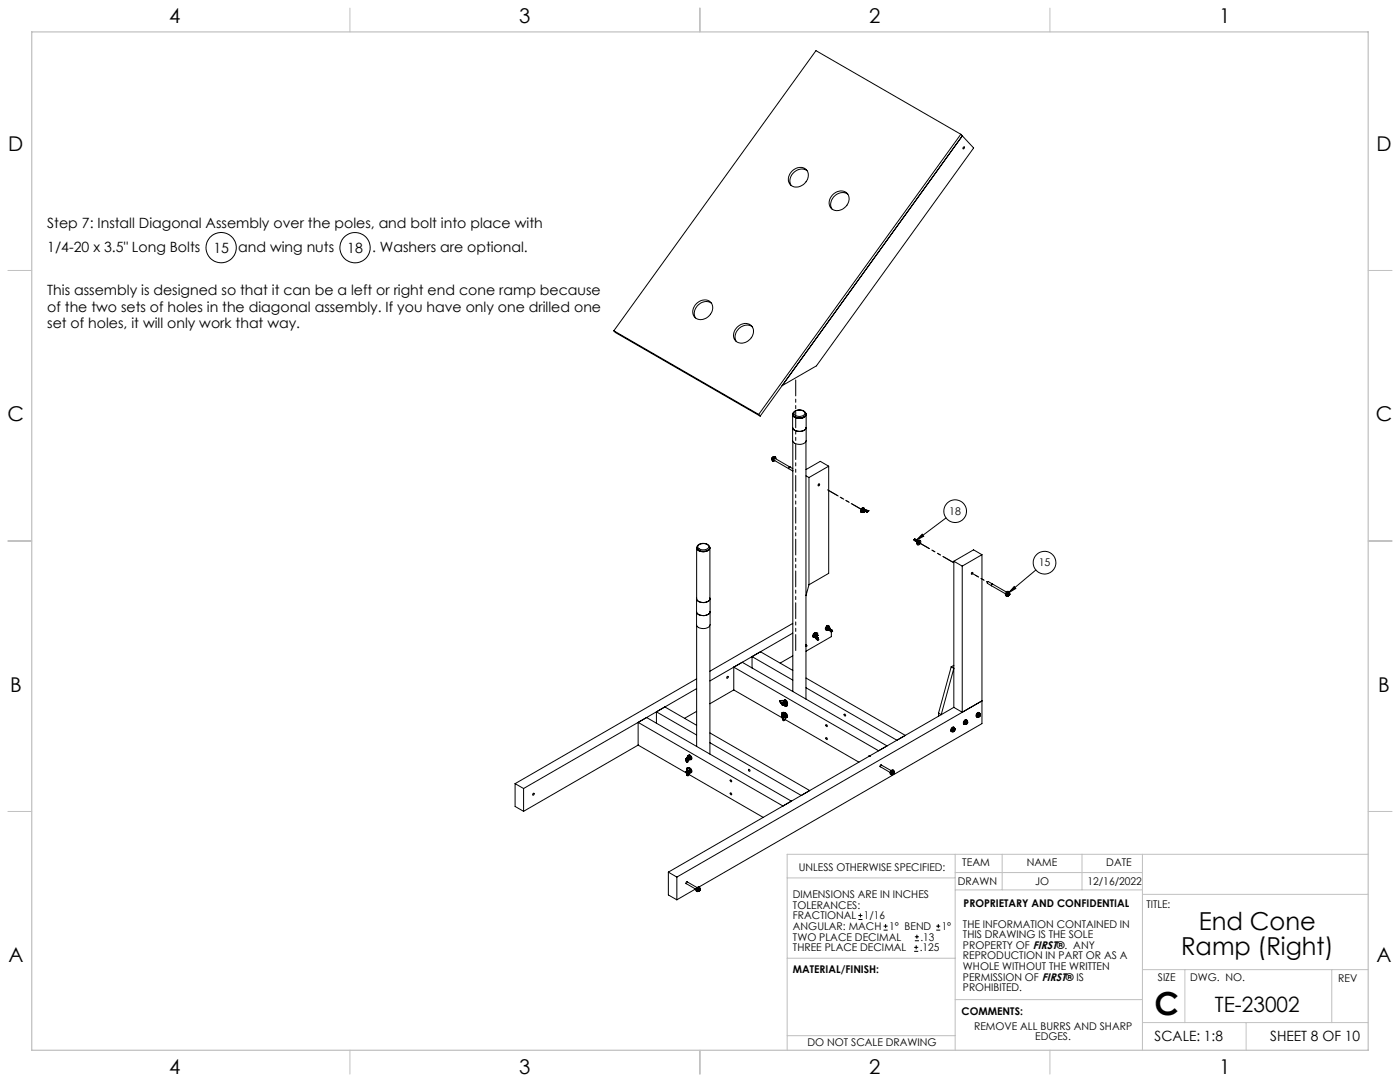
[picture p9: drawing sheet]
<svg xmlns="http://www.w3.org/2000/svg" width="559mm" height="432mm" viewBox="0 0 559 432" stroke-linecap="round" stroke-linejoin="round" font-family="sans-serif">
<g fill="none" stroke="#c0c0c0" stroke-width=".4">
<path d="M139.7 3.2v9.5M279.4 3.2v9.5M419.1 3.2v9.5M3.1 107.9h9.6M546.1 107.9h9.5M3.1 215.9h9.6M546.1 215.9h9.5M3.1 323.8h9.6M546.1 323.8h9.5M314.2 350.3h67M381.2 340.9v78.2M381.2 355.1h74.8"/>
<path d="M381.2 348.2h74.8M400 340.9v14.2M431.9 340.9v14.2M456 340.9v78.2M456 356.9h90.1M546.1 340.9h-231.9v78.2M314.2 382.4h67.2M381.2 398.9h74.8M456 387h90.1M472.9 387v21.1M531.6 387v21.1M139.7 419.1v9.6"/>
<path d="M279.4 419.1v9.6M314.2 413.3h67M419.1 419.1v9.6M456 408.1h90.1M497.4 408.1v11"/>
</g>
<path d="M12.7 12.7h533.4v406.4h-533.4z" fill="none" stroke="#c0c0c0" stroke-width=".5"/>
<g fill="none" stroke="#000" stroke-width=".4">
<path d="M383.5 53.6l-57.8-33.4-80.7 111.8M383.5 53.6l-80.7 111.8M383.5 53.6l.6 .6M384.1 54.2l-80.7 111.9M384.1 54.2l4.5 4.9-62.7 86.9-13.7 7.9M384.5 58.7h.4l.1 .3-.5 .4zM316.1 68.3a3.6 3.6 0 0 1 3.6-1.5 3.6 3.6 0 0 1 2.9 2.6 4.7 4.7 0 0 1-6.9 4.5 3.9 3.9 0 0 1 .4-5.6zM322.1 68.1a4.6 4.6 0 0 0-5.2 .7 4.6 4.6 0 0 0-1.1 5.2M332.4 77.7a3.6 3.6 0 0 1 3.6-1.5 3.6 3.6 0 0 1 2.9 2.6 4.6 4.6 0 0 1-2.2 4.5 4.6 4.6 0 0 1-5-.2 3.9 3.9 0 0 1 .7-5.4zM338.4 77.5a4.6 4.6 0 0 0-5.3 .7 4.6 4.6 0 0 0-1 5.2M245 132l57.8 33.4M245 132l.6 .7 57.8 33.4"/>
<path d="M277.7 121.5a3.8 3.8 0 0 1 6.7 .5 4.7 4.7 0 0 1-1.9 4.5 4.7 4.7 0 0 1-5 .3 3.8 3.8 0 0 1 .2-5.3zM284 121a4.6 4.6 0 0 0-5.3 .7 4.6 4.6 0 0 0-1.1 5.2M294.3 130.6a3.6 3.6 0 0 1 3.6-1.5 3.6 3.6 0 0 1 2.8 2.6 4.6 4.6 0 0 1-2.2 4.4 4.6 4.6 0 0 1-5-.1 4 4 0 0 1 .8-5.4zM300.2 130.4a4.6 4.6 0 0 0-5.2 .7 4.6 4.6 0 0 0-1.1 5.2M302.8 165.4l.6 .7M316.4 170.6a3.3 3.3 0 0 0 5.1 .6l.3-.6M316.4 165.4v10.4a3.1 3.1 0 0 0 5.4 0v-10.4M316.4 176.1v99.9M316.5 165.2a2.95 2.95 0 0 1 4.8-.8l.4 .8M316.5 165.2a2.8 2.8 0 0 0 4.1 1.4l.9-.6 .2-.8M316.5 165.2a3.1 3.1 0 0 0 5 .6l.2-.6M316.6 164.8l-.1 .1a1.76 1.76 0 0 0 2.2 2.1l2.2-.5a1.14 1.14 0 0 0 .7-1.6"/>
<path d="M317.1 164.3a2.75 2.75 0 0 1 4.1 .5 2.45 2.45 0 0 1-3.7 1 .9 .9 0 0 1-.4-1.5zM321.6 165.1a1.95 1.95 0 0 1-2.5 1.8l-1.6-.3a1.38 1.38 0 0 1-1-1.5M321.7 176.1v102.9M308.1 182.7l.1 .9M308.1 182.7l.2 .2M308.6 182.2l-.5 .5M308.6 182.2h.1M308.7 183.5l6.1 3.5M308.8 183.5h.1M309.1 182.8l6.1 3.5M309.1 182.8h.1M309.3 183l-.5 .1 .1 .5"/>
<path d="M309.5 182.4a1.02 1.02 0 0 0-1.1 .4 1.02 1.02 0 0 0 .1 1.3M309.7 183.1a.6 .6 0 0 0-.5-.8 .6 .6 0 0 0-.7 .6l-.1 .4a.53 .53 0 0 0 .1 .8 .53 .53 0 0 0 .8-.3M314.8 187l1.6 1M315.2 186.3l-.3 .2-.1 .5M315.2 186.3h.1M315.2 186.3l1.2 .7M316.4 187.7v.2M321.7 189.9l1.2 .7M322.9 190.6v42.8M326.6 193.3l.4-.2 .2 .3-.5 .5zM330.8 186.1v42.7l-7.9 4.6M330.8 186.1l-7.9 4.5"/>
<path d="M330.8 186.1l-3.4-2-5.7 3.3M278.1 218.5a2.83 2.83 0 0 1 2.6-1.6 2.83 2.83 0 0 1 2.6 1.6M278.1 218.5v20.4l.7 1.1M278.1 218.5a3 3 0 0 0 5.2 .1v-.1M278.8 217.5a2.7 2.7 0 0 1 4.1 .7 2.54 2.54 0 0 1-4.4 0zM283.3 218.5a2.78 2.78 0 0 1-4.3 1.3l-.6-.4-.3-.7M283.3 218.3a2 2 0 0 1-2.6 1.9l-1.6-.3a1.29 1.29 0 0 1-1-1.5M283.4 218.7v30.6a3.3 3.3 0 0 1-5.4 .2v-10.6M343.6 204.1l.4 .4M343.6 204.1l.4 .3M343.6 204.1h.1M343.6 204v.1"/>
<path d="M343.6 203.8h.1M343.6 203.8v.2M343.7 204.3l.4 .2M343.7 203.8l.4 .4M343.7 203.8l-.1 .3M343.7 203.7l.4-.7a.52 .52 0 0 1 .6-.3 .52 .52 0 0 1 .4 .7l1.3 .4M343.7 203.8h.1M343.9 203.6l-.3 .2M343.9 203.6h.1M344 203.6l-.3 .2M344 203.6h.1M344 204.5h.1"/>
<path d="M344 203.6l.4 .1M344 204.4l.1 .1M344 204.4v.1M344.1 204.5h.7M344.1 204.5h.1M344.1 204.2v.1M344.1 204.2l-.1 .2M344.1 204.5h.8M344.1 204.2h.1M344.1 204.3h.8M344.1 204.2h.8M344.1 204.3v.2"/>
<path d="M344.4 203.7h.1M344.4 203l-.5 .6M344.4 203.7l.5 .5M344.5 203.7l.4 .5M344.5 203h-.1M344.5 203.8l.5-.3-.1 .6M344.8 203h-.5l-.4 .6M344.8 202.7a1.03 1.03 0 0 0-1.1 .5 1.03 1.03 0 0 0 .2 1.3M344.8 204.5h.1M344.9 204.5h.1M344.9 204.2v.1M344.9 204.2h.1"/>
<path d="M344.9 204.3v.2M345 204.2l-.1 .1M345 204.2l-.1 .3M345 203.9l.9 .4M345.1 203.4v.2M345.1 203.9l-.2 .2M345.1 203.9h.1M345.1 203.9l.8 .4M345.1 203.5l-.5-.5-.6 .6M345.1 203.4l-.6 .3M345.1 203.4v.1M345.1 203.7v.2"/>
<path d="M345.1 203.7l.8 .3M345.1 203.6l.9 .4M345.1 203.6v.1M345.1 203.7h.1M345.1 203.7a.32 .32 0 0 0-.3-.3 .32 .32 0 0 0-.3 .4M345.9 204.3h.1M345.9 204h.1M345.9 204v.3M346 204h-.1M346 204h.1M346 204.3h.1M346 204v.3"/>
<path d="M346.4 204.1l-.4 .2M346.4 204l-.4 .3M346.4 203.7l.1 .1M346.4 203.8l-.4 .2M346.4 203.8h.1M346.5 203.8l-.5 .2M346.5 203.8h.1M346.5 203.8l-.1 .2M364.9 215.4l.2 .3M364.9 215.4h.1M364.9 215.5l.2 .2M364.9 215.5h.1"/>
<path d="M364.9 215.5l.7 .4M364.9 215.4l.8 .5M364.9 215.4v.1M365 215.2h.1M365 215.2l-.1 .2M365.1 215.2l.7 .5M365.1 215.7h.1M365.1 215.2h.1M365.1 215.2l.7 .4M365.2 215.8l.9 .5-.5-.4M365.2 215.8h.1M365.6 215.9h.1"/>
<path d="M365.7 215.9l.4 .4M365.8 215.7l.5 .3M365.8 215.7l-.1 .2M365.8 216.3h.1M365.8 215.6v.1M365.8 215.6l.5 .4M365.8 216.4h.1M365.8 216.3l.1 .1M365.8 216.3v.1M365.9 216.2l-.1 .1M365.9 216.4h.1M365.9 216.2v.4"/>
<path d="M365.9 216.6l.1 .1M366.2 215.9l.2-.1zM366.4 215.8h.1M366.7 215.9a.61 .61 0 0 1 .9 .1 .61 .61 0 0 1-.3 .9l-.2 .3a.58 .58 0 0 1-.9 .1 .58 .58 0 0 1 .1-.9zM366.9 216.2l-.4 .7M367 216.2l-.5 .7M367.3 215.7a1.02 1.02 0 0 0-1.1 .5 1.02 1.02 0 0 0 .2 1.3M368.1 213.2l.6 .8-2.9 1.6zM377.6 206.7l-11.8 8.9M278.1 238.6a1.17 1.17 0 0 0 .7 1.4M283.4 238.6a2.17 2.17 0 0 1-3.1 1.9l-1.5-.5M283.4 238.9a3.2 3.2 0 0 1-4.6 1.1"/>
<path d="M322.9 233.4l-1.2 4.3M380.7 224v58.3M380.7 224l3.4 1.9M384.1 225.9v58.3M387.8 228.6a.3 .3 0 0 1 .5 .1 .3 .3 0 0 1-.2 .5 .3 .3 0 0 1-.4-.3zM391.9 221.4l-3.3-2-7.9 4.6M391.9 221.4v67.4l-112.9 65.2M391.9 221.4l-7.8 4.5M395.8 233.8l5.5 3.2M396.2 233.1l-1.8-1-.4 .4 1.8 1.3M396.2 233.1l-.5 .3 .1 .4M396.2 233.1l5.5 3.2"/>
<path d="M401.6 237l.4 .2M401.6 237l.4 .8M402 237.2v.3M402 237.8h.3M402 237.5l.3 .3M402 237.5v.3M402.1 236.4l-.5 .6M402.1 236.4l.3 .1M402.1 236.4l.8 .1M402.2 237.6h.1M402.2 236.9l-.2 .3M402.2 236.9l-.2 .6"/>
<path d="M402.3 237.5l-.1 .1M402.4 236.5l.3 .1M402.4 236.5l-.2 .4M402.5 237h.1M402.5 236.7v.1M402.5 236.7h.1M402.5 236.7v.3M402.7 236.1a1.02 1.02 0 0 0-1.2 .5 1.02 1.02 0 0 0 .2 1.2M402.7 237.2h.1M402.7 236.6l-.5 .3M402.7 236.6l.3 .3M402.8 237.5l-.5 .3"/>
<path d="M402.8 237.2h.1M402.9 236.5a.87 .87 0 0 0-1.1-.1 .87 .87 0 0 0-.3 1l.1 .4h.5M402.9 237.2h-.2M402.9 236.5l-.2 .1M402.9 236.5l.1 .4M403 236.9l-.2 .6M404.8 234.1l.6 .7-2.8 1.8zM413.5 227.5l-10.9 9.1M278 244.1a3.2 3.2 0 0 0 4.8 1l.6-1M278.1 249.6v48.3M283.4 249.6v51.3M316.4 252.7l-33 19"/>
<path d="M316.4 248.8l-33 19.1M321.7 257.3v.1M321.7 257.4l.1 .3M321.7 257.3l.1 .4M321.8 257.7h.1M321.8 257.7l-.1 .2M325.1 252.8l-.5 .8a.49 .49 0 0 0 0 .7 .49 .49 0 0 0 .7 0M325.1 253.1l-.3 1 .7 .1M325.1 253.1h.1M325.1 253.1l-.4 .6 .3 .5M325.1 253l-.4 .9M325.1 253.2l.3 .3"/>
<path d="M325.2 252.7l-.1 .4M325.2 252.8l-.1 .3M325.2 252.8l.6 .1M325.2 252.7v.1M325.2 252.7l.6 .1M325.3 254.2l.3 .6M325.4 252.6l-.2 .1M325.4 253.9l.3 .2M325.4 253.5h.1M325.4 253.5l.7 .2M325.4 252.5l.6 .2M325.4 252.5v.1"/>
<path d="M325.5 252.5a1.12 1.12 0 0 0-1 .7 1.12 1.12 0 0 0 .3 1.2M325.5 253.5v.7M325.5 253.5l.6 .2M325.5 254.2h.1M325.5 253.5h.1M325.5 253.5l-.1 .5 .9 .7M325.5 254.2l.8 .6M325.6 254.8l.6 .6M325.7 254.1l.4 .1M325.8 252.9h.1M325.8 252.9l.3 .7M325.8 252.8v.1"/>
<path d="M325.8 252.8l.1 .1M325.9 252.9h-.1M325.9 252.9l.3 .7M326 253.6l-.3 .5M326 252.7h.1M326 252.7l-.2 .1M326 252.7l.4 .8M326 252.7l.4 .7M326 252.7l-.1 .2M326.1 252.7h.1M326.1 252.7h-.1M326.1 254.2l.4 .4"/>
<path d="M326.1 253.7h.1M326.1 253.6v.1M326.2 253.6v.1M326.2 255.4h.1M326.2 253.6l.1 .3M326.3 254.8h.1M326.3 254.7v.1M326.3 254.8l-.1 .6M326.3 254.7l.1 .1M326.3 255.4h.1M326.4 253.5h.1M326.4 253.5l-.2 .2"/>
<path d="M326.4 254.8l-.1 .6M326.5 254.6l.1 .1M326.5 255.2h.1M326.5 255.2l-.2 .2M326.5 254.6l-.2 .1M326.5 254.6h.1M326.6 254.7l-.1 .5M326.6 254.7l-.2 .1M326.6 254.7h.1M329.9 250.2l-.2 .3a.55 .55 0 0 0 0 .8 .55 .55 0 0 0 .7 0M329.9 250.2l.1 .2M329.9 250.2h.1"/>
<path d="M330 250.2v.2M330 250.2l.4 .2M330 250.2h.1M330 250.2l.4 .1M330 250.4l-.2 .5 .2 .4M330 250.4l-.2 .6M330 250.4h.1M330 250.4l.3 .3M330 250.4a.48 .48 0 0 0-.2 .5 .48 .48 0 0 0 .4 .4h.4M330.1 249.9h.1M330.1 249.9l-.2 .3M330.1 249.9l.5 .3"/>
<path d="M330.1 249.9l-.1 .3M330.2 249.9h-.1M330.2 249.9l.5 .2M330.2 249.8a.52 .52 0 0 1 .7 0 .52 .52 0 0 1 .1 .7M330.2 249.8l-.1 .1M330.3 250.7h.1M330.4 250h.4M330.4 250h.1M330.4 250.7l.6 .3M330.4 250.4h.1M330.4 250h.4l.2 .5M330.4 250.7l.1 .6"/>
<path d="M330.4 250.4l.6 .6M330.4 250.3v.1M330.4 250.3h.1M330.4 251l.4 .2M330.5 250.4h-.1M330.5 250.4l.5 .6M330.6 250.2h.1M330.6 250.2l-.2 .1M330.7 250.1v.1M330.7 251.3h-.2M330.7 250.2l.5 .6M330.7 251.3l-.3-.2 .1-.3-.1 .3 .5 .3"/>
<path d="M330.7 251.3l1 .8M330.7 250.1l-.1 .1M330.7 250.2l-.2 .2M330.7 250.2h.1M330.7 250.2l.5 .5M330.8 251.2l.2 .2M330.8 249.7a1.03 1.03 0 0 0-1.1 .5 1.03 1.03 0 0 0 .1 1.3M330.9 250.9l-.1 .3M330.9 250.4l.1 .1M331 251h.1M331 251.4l.5 .3M331 250.5h.1"/>
<path d="M331.1 251.4l.5 .3M331.2 250.9l.1 .1M331.2 251.3l-.2 .1M331.2 250.7l.1 .3M331.2 250.7h.1M331.2 250.6l.1 .1M331.2 250.7v.1M331.2 250.8l-.2 .2M331.2 250.8h.1M331.3 251l-.2 .4-.1-.4M331.5 251.7h.1M331.6 251.7h-.1"/>
<path d="M331.6 251.8l.1 .3M331.6 251.7h.1M331.6 251.7v.1M331.6 251.7l.2 .4M331.7 252.1h.1M331.7 251.5l.1 .1M331.7 251.5l-.1 .2M331.8 251.4h.1M331.8 251.4l-.1 .1M331.8 251.4l-.5-.3 .4 .4M331.8 251.5h.1M331.8 252.1h.1"/>
<path d="M331.8 251.5l.2 .4M331.8 251.6l.2 .3M331.8 251.5v.1M331.8 251.6l-.2 .1M331.8 252.1v2l-10.1 5.8M332 251.8h.1M332 251.8v.1M332 251.9l-.2 .2M278.1 274.8l-69.1 39.9M278.1 270.9l-72.5 41.8M290.3 269.9l.4 .4-.5 .4-.1-.3zM292.9 275.3l19.2 11.1"/>
<path d="M292.9 275.3l-9.5 5.5M296.3 264.3l57.7 33.4-3.3 1.9-57.8-33.4v9.1M300.2 262v4.6M300.2 262l16.2 9.4M300.2 262l3.3-1.9 12.9 7.4M311.3 280l.4 .6M311.3 280h.1M311.3 279.8h.1M311.3 279.8v.2M311.4 279.8l.4 .6M311.4 279.7v.1M311.4 279.8l.4 .5"/>
<path d="M311.4 279.8h.1M311.4 279.7h.1M312.2 279.5l-.8 .2M312.2 279.5l.7 .3M312.2 279.5h.1M312.8 279.7v-.1a.98 .98 0 0 1 1.1 .2 .98 .98 0 0 1 .2 1M312.9 279.8h.1M312.9 279.8l-.1 .3M312.9 279.8a.71 .71 0 0 1 .8 .1 .71 .71 0 0 1 .2 .7M313 279.4a1.08 1.08 0 0 1 1.1 .4 1.08 1.08 0 0 1 .1 1.2M313 279.7h.5l.5 .9M313.4 279.6h.1"/>
<path d="M313.4 279.6l.6 1M316.4 261.7l-5 2.9M321.7 270.6l39.7 22.9-3.4 1.9-36.3-20.9M379.7 266.1l1 .6-5 18.5-1.1-.6M379.7 266.1l-5.1 18.5M380.7 265.5l-1 .6M254.7 297.4l19.2 11M254.7 297.4l-45.7 26.4M258.1 286.3l57.8 33.4-3.4 2-57.8-33.4v9.1M262 284.1v4.5M262 284.1l16.1 9.2M262 284.1l3.4-2 12.7 7.4"/>
<path d="M278.1 283.9l-4.9 2.8M283.4 292.5l39.8 23-3.4 2-36.4-21.1M311.7 280.6h.2M311.7 280.6h.1M311.8 280.4h.1M311.8 280.4l-.1 .2M311.8 280.3h.1M311.8 280.3v.1M311.9 280.3v.1M311.9 280.6h.1M311.9 280.4v.2M312 280.8h.1"/>
<path d="M312 280.7v.1M312 280.7l.5 .1-.1 .5M312 281l.1-.3 .3 .3 .1 .3h-.4M312 285.9l.4 .3-.2 .3M312 285.9v.2M312 285.9h.1M312 285.9l.5 .2-.1 .4M312 285.9l.5 .2v.4M312 280.6l.5 .2v.5M312.1 285.8l.5 .3-.1 .4M312.1 280.6l.5 .2-.1 .5M312.1 285.4h.1"/>
<path d="M312.2 285.4h.1M312.1 286.5h.1M312.1 285.8h.1M312.1 280.6h.1M312.1 285.4h.2M312.2 285.8l.4 .1v.5M312.2 280.6l.4 .2v.4M312.2 285.4l.1 .1M312.2 284.4l-.1 1M312.2 285.8l.5 .2-.1 .4M312.2 280.6l.5 .1-.1 .5M312.2 284.4h.1"/>
<path d="M312.2 280.5h.1M312.2 284.4l.2 .1M312.3 280.5l.4 .2v.5M312.3 284.4h-.1M312.3 286.5l.2 .1M312.3 284.4h.2M312.3 285.7l.6 .4-.5 .6M312.3 285.4h.1M312.3 285.4v.1M312.3 285.5h.1M312.3 286.8l.4 .7M312.3 280.5l.5 .2v.4"/>
<path d="M312.3 286.8h.1M312.3 286.8l.2 .1M312.4 280.5h.1M312.4 286.7l-.1 .1M312.4 280.5l.4 .1v.5M312.4 280.5l-.5 .1M312.4 286.7h.1M312.4 284.5l-.1 .9M312.4 284.5l.1 .1M312.4 285.4h.1M312.5 284.4h.1M312.4 286.7l.2 .1"/>
<path d="M312.5 285.6l.4 .2v.4M312.5 280.5l.5 .2-.1 .4M312.5 284.4v.1M312.5 285.4l-.1 .1M312.5 286.5h.1M312.5 285.6h.1M312.5 281.3h.1M312.5 280.4h.1M312.5 280.4l.4 .2v.5M312.5 284.6l-.1 .8M312.5 284.5v.1M312.5 286.9h.1"/>
<path d="M312.5 286.9l.3 .7M312.6 285.6l.4 .1v.5M312.6 280.4l.4 .1v.5M312.6 286.4h.1M312.6 280.3h.1M312.6 280.3l.4 .2 .1 .5M312.6 286.8l-.1 .1M312.6 281.2h.1M312.6 286.8h.1M312.6 286.9l.3 .6M312.6 286.8v.1M312.7 280.3l.4 .2v.5"/>
<path d="M312.7 287.5h.1M312.7 287.5l.1 .1M312.7 287.5l.2 .1M312.7 280.2l.4 .3 .1 .4M312.7 280.1h.4l.3 .6M312.7 280.1v.1M312.7 281.2h.1M312.7 280.2l-.8 .2M312.8 280.2l.3 .1 .2 .4M312.8 280.1h-.1M312.8 280.1l-.9 .2M312.8 285.4l.4 .7"/>
<path d="M312.8 281.1h.1M312.8 286.3l-.4 .4M312.8 286.3v-.5l-.5-.1 .4 .3v.3M312.8 280.2l.5 .5zM312.8 287.6h.1M312.8 285.4h.1M312.9 287.6h.1M312.9 281.5l.8 .4M312.9 281.2h.1M312.9 281.2v.3M312.9 281.5h.1M312.9 281.2v.1"/>
<path d="M312.9 281.1h.1M312.9 281.3l.9 .4M312.9 287.5l-.1 .1M312.9 286.2l-.1 .1M312.9 281.3v.2M312.9 287.5h.1M313 281.2l.8 .4M313 281.2l-.1 .1M313 281.2h.1M313 285.4h.1M313 285.4l.3 .6M313.1 286.2h.1"/>
<path d="M313.1 281h.1M313.1 286.2v-.4l-.4-.3 .4 .1 .1 .6M313.1 284.4l.2 .1M313.1 284.4h-.6M313.1 284.4h.1M313.1 284.3l-.8 .1M313.1 285.3h.1M313.1 285.3l.3 .5-.2 .4M313.1 285.3l-.7 .2M313.1 284.4l-.6 .1M313.1 284.4l.3 .5M313.1 285.3l.3 .8"/>
<path d="M313.2 286.1h.1M313.2 280.9h.1M313.2 285.3h-.1M313.2 286.2h.1M313.2 285.3l-.7 .1M313.2 286.2l-.6 .6M313.3 286.2h.1M313.3 284.5l.1 .4M313.3 284.5l.9 .8 .1 .7-.3 .3M313.3 286.2h.3M313.3 286.2l-.7 .6M313.4 287.2l29.4 17"/>
<path d="M313.4 284.6l.6 .8a.56 .56 0 0 1 .2 .6 .56 .56 0 0 1-.5 .3M313.4 280.7h.1M313.4 280.7l-.5 .5M313.4 284.9l.3 .3a.58 .58 0 0 1-.1 1M313.4 284.9h.1M313.4 284.9l.6 .7-.2 .6M313.4 284.9l.6 1M313.4 284.9l-.2 .4M313.5 286.9l-.6 .6M313.5 286.9h.1M313.5 287l-.6 .6M313.5 280.6l-.1 .1"/>
<path d="M313.5 280.6l-.5 .6M313.6 286.2l-.1 .7M313.6 286.2h.1M313.7 286.2l-.2 .8M313.7 286.2h.1M313.7 286.2h-.1M313.7 281.9h.1M313.8 281.7h.1M313.8 281.7l-.1 .2M313.8 281.6v.1M313.8 281.6h.1M313.8 281.8l-.1 .1"/>
<path d="M313.8 281.6l.1 .1M313.9 281.7l-.1 .1M313.9 280.6h-.4M313.9 280.6l.3 .5M313.9 280.6h.1M314 280.6l.2 .4M314 280.6h.1M314 285.9h.1M314.2 281.1l-.4 .5M314.2 281.1l.1 .1M314.2 281l.1 .2M314.3 281.2l-.4 .5"/>
<path d="M314.3 281.2l-.5 .6M329.7 294.4h.1a.43 .43 0 0 1 .6 .5 .43 .43 0 0 1-.7 .3 .43 .43 0 0 1-.1-.7zM329.7 289.2h.1a.43 .43 0 0 1 .6 .5 .43 .43 0 0 1-.7 .3 .43 .43 0 0 1-.1-.7zM337 285l.4 .1 .1 .6-.5-.1zM374.6 284.6v1.2M379.8 291.5l.3 .2M379.8 291.5l.6 .6M380 290.8l-.2 .7M380 290.8l.3 .1M380.1 291.7l.2 .2M380.3 291.3l-.2 .4M380.3 291.9h.4"/>
<path d="M380.3 291.3v.6M380.3 291.9l.1 .2M380.3 291.6h.1M380.3 290.9v.4M380.4 291.5h.1M380.5 291.5h.1M380.5 291.5l-.2 .1M380.7 290.8l-.4 .5M380.7 290.8h.4M380.7 290.8l-.4 .1M380.7 291.9l-.3 .2M380.7 282.3l3.4 1.9"/>
<path d="M380.7 282.3l-113.9 65.8M380.8 291.1h.1M380.8 291.5h.1M380.8 290.3a1.01 1.01 0 0 0-1.1 .5 1.01 1.01 0 0 0 .1 1.2M380.8 291.5l.1 .1M380.9 290.9h.1M380.9 291.6h.1M380.9 290.9l-.1 .2M380.9 290.6l-.2 .2M380.9 290.6l.2 .2M380.9 290.6l-.3-.2-.6 .4M381 290.7a.59 .59 0 0 0-.6-.5 .59 .59 0 0 0-.5 .6l-.1 .2a.56 .56 0 0 0-.2 .7 .56 .56 0 0 0 .7 .3"/>
<path d="M381.1 290.8v.6M381.1 291.4l-.4 .5M384.1 284.2l7.8-4.5-121.7 70.3M384.9 288.1v.7l.3 .2M384.9 288.1l.3 .2M385.2 288.3v.4M385.2 289l.3 .1M385.2 288.7v.3M385.2 288.7l.3 .4M385.4 288.8v.1M385.4 287.5l-.5 .6M385.4 287.5l.3 .2"/>
<path d="M385.4 287.5l.8 .3M385.5 288l-.3 .7M385.5 288l-.3 .3M385.6 288.7l-.2 .2M385.6 288.6v.1M385.6 288.6l-.2 .2M385.7 288.2h.1M385.8 288h.1M385.7 287.7l-.2 .3M385.7 287.7l.3 .1M385.7 288.1v.1M385.7 288.1l.1 .1"/>
<path d="M385.8 288v.2M385.9 287.4a1.03 1.03 0 0 0-1.2 .5 1.03 1.03 0 0 0 .2 1.2M385.9 288.5h.1M385.9 288.5h.2M385.9 288.4v.1M386 288.8l-.5 .3M386 287.8l.2 .4M386 287.8l-.5 .2M386 287.8h.2M386 288.5h.1M386.1 287.8a.66 .66 0 0 0-.8-.5 .66 .66 0 0 0-.5 .8 .54 .54 0 0 0-.1 .7 .54 .54 0 0 0 .7 .2M386.2 287.8v.4"/>
<path d="M386.2 288.2l-.2 .6M390 285.2l.3 .2M390 285.2l-.1 .7 .3 .2M390.2 286.1h.3M390.3 285.4v.4M390.3 285.8l.2 .3M390.3 285.8l-.1 .3M390.5 285.5h.1M390.5 284.6l-.5 .6M390.5 284.6l.3 .2M390.5 284.6l.8 .3M390.6 285.1l-.3 .3"/>
<path d="M390.6 285.1l-.3 .7M390.6 285.5h.1M390.7 286h.1M390.8 285.8h.1M390.8 285.8v.2M390.8 284.8l.3 .1M390.8 284.8l-.2 .3M390.9 284.4a1.04 1.04 0 0 0-1.1 .5 1.04 1.04 0 0 0 .1 1.3M391 285.3h.1M391 285.9l-.5 .2M391.1 284.9l-.5 .2M391.1 284.9l.2 .4"/>
<path d="M391.1 284.9h.2M391.1 284.8a.74 .74 0 0 0-.9-.3 .74 .74 0 0 0-.4 .9 .5 .5 0 0 0 0 .6 .5 .5 0 0 0 .6 .1M391.1 285.1h.1M391.1 285.1l-.1 .2M391.3 285.3l-.3 .6M391.3 284.9v.4M205.6 312.7v9.1l3.4 2M205.6 312.7l3.4 2M209 314.7v9.1M273.8 308.2h.1M273.8 302.9l.2-.2 .3 .3M273.8 302.9v.1"/>
<path d="M273.8 308.1v.1M273.8 308v.2M273.8 308l.4 .2-.2 .3M273.9 302.8l.5 .1v.4l-.4-.4M273.9 308l.3 .4M273.9 307.9h.2M273.9 307.9l-.1 .2M273.9 307.9l.3 .1 .1 .5M273.9 302.6h.1M273.9 303.4l.1 .6M273.9 302.6l.5 .3v.4M273.9 307.9l.5 .1v.5"/>
<path d="M273.9 303.5l.1 .5M273.9 303.4h.1M273.9 303.4v.1M273.9 303.5l.2 .1M274 307.8h.1M274 303.3l-.1 .1M274 307.9l.2 .1M274 307.8l.3 .1 .1 .6M274 303.3v.1M274 304h.1M274 308.5l.2 .1M274 304l.1 .1"/>
<path d="M274 302.6l.5 .2-.1 .4M274 303.4l-.1 .1M274 303.4l.2 .1M274 302.6h.1M274 302.9l.3 .4M274 302.9l.2 .4h-.2M274 302.6l.5 .2v.4M274 307.8l.4 .1 .1 .5M274.1 307.8h.1M274.1 307.4h.1M274.1 308.8l.2 .6M274.1 307.9l-.3 .3"/>
<path d="M274.1 307.9l.3 .4-.3 .3M274.1 307.9h.2M274.1 307.8l.4 .2v.4M274.1 308.8h.1M274.1 308.8l.1 .1M274.1 308.6v.2M274.1 303.6h.1M274.1 303.6v.5M274.1 307.5h.1M274.1 308.6h.1M274.1 307.5l.2 .1M274.1 307.7l.4 .1 .1 .6"/>
<path d="M274.1 304.1h.1M274.1 308.6l.2 .2M274.2 303.5v.1M274.2 303.5l-.1 .1M274.2 307.7h.1M274.2 302.3v.1M274.2 307.8l.2 .1M274.2 307.7l.4 .2v.4M274.2 302.3h.1M274.2 304.1h.1M274.2 303.6v.5M274.2 303.6h.1"/>
<path d="M274.2 304.1h-.1M274.2 306.6l-.1 .8M274.2 307.7h.4l.2 .6M274.2 308.9h.2M274.2 308.9l.3 .6M274.2 309.4h.1M274.2 306.6h.1M274.2 302.5h.1M274.2 302.3l.2 .2M274.3 307.6h.1M274.3 309.4h.1M274.3 306.6l-.2 .8"/>
<path d="M274.3 306.6h.1M274.3 303.4h-.1M274.3 308.5h.1M274.3 309.4l.2 .1M274.3 306.6l.2 .1M274.3 306.5l-.1 .1M274.3 303v.3M274.3 303.3l-.2 .1M274.3 302.4l-.2 .2 .5 .1-.1 .5M274.3 302.4l.3 .8M274.3 303v.4M274.3 307.7l.3 .1"/>
<path d="M274.3 307.6l.4 .2v.5M274.4 307.6h.1M274.3 308.8h.1M274.3 308.8l-.1 .1M274.3 306.5h.1M274.4 308.9l.1 .6M274.4 303.3h.1M274.4 308.8v.1M274.4 308.5h.1M274.4 302.5h.1M274.4 307.7l.3 .1M274.5 309.5h.1"/>
<path d="M274.5 306.7l-.2 .9M274.5 306.7h.1M274.5 303.2h.1M274.5 302.5h.1M274.5 306.6h.1M274.5 308.4h.1M274.5 302.5l.1 .6M274.5 307.6l.4 .6zM274.5 307.6l.3 .1M274.5 306.6l.1 .1M274.6 306.7l-.2 .9M274.6 306.7h.1"/>
<path d="M274.6 309.5h.1M274.6 303.2l-.4 .3M274.6 303.2h.1M274.6 301.6l-.4 .7M274.6 301.6l.2 .2M274.6 301.5v.1M274.6 307.6h.3M274.6 301.5h.1M274.6 308.3v.1M274.7 302.5l.1 .5zM274.7 301.5l-.1 .1M274.7 301.5l.1 .2"/>
<path d="M274.7 307.5l.3 .7M274.8 302.8l-.2-.3v.6M274.8 301.8l-.4 .7M274.8 301.8h.1M274.8 307.4l.2 .7M274.8 301.8l-.3 .7M274.8 301.7v.1M274.8 301.7l.1 .1M274.8 303v.1M274.9 307.4l.2 .7zM274.9 301.8h-.1M274.9 306.4l-.6 .1"/>
<path d="M274.9 301.4a1.04 1.04 0 0 1 1.1 .6 1.04 1.04 0 0 1-.2 1.2M274.9 303h.2M275 303l-.2-.6 .1 .6M275 302.4l.1 .5M275 306.4l-.6 .1M275 303h.1M275 306.4l.2 .1M275 306.4h.1M275 303l-.8 .6M275 307.4l.2 .4-.2 .4M275 308.2h.1M275 308.2l-.7 .6"/>
<path d="M275 302.4l.1 .5-.1-.5M275 307.4h.1M275 307.4l.3 .7-.3 .1M275 307.4l-.6 .2M275 309.1l29.7 17.1M275.1 302.9h.1M275.1 308.1h.1M275.1 307.4h-.1M275.1 302.3l.1 .6-.3 .1M275.1 307.4l-.7 .2M275.1 306.5l.3 .5M275.1 308.9l-.5 .6"/>
<path d="M275.1 306.5l1 1 .1 .5-.4 .4M275.1 306.6l-.5 .1M275.1 306.6l.3 .4M275.1 306.5l-.6 .1M275.1 306.5v.1M275.1 302.3v.7M275.2 302.3l-.7 .2M275.2 302.3h-.1M275.2 301.4l-.6 .1M275.2 301.4h.1M275.2 301.4l-.5 .1M275.2 301.4l.2 .2"/>
<path d="M275.3 301.4l.1 .2M275.3 306.7l.6 .7a.54 .54 0 0 1 .1 .7 .54 .54 0 0 1-.6 .3M275.3 308.3l-.2 .6M275.3 308.2v.1M275.4 307h.1M275.4 308.2l-.3 .7M275.4 307l.2 .3a.51 .51 0 0 1 .2 .5 .51 .51 0 0 1-.4 .4M275.4 307l.4 .6-.2 .6M275.4 307l.4 .9M275.4 308.2l-.1 .1M275.4 307l-.3 .4M275.4 301.6l-.5 .2"/>
<path d="M275.4 301.6l.1 .4M275.4 301.6l-.6 .1M275.4 301.6h.1M275.4 301.6l.1 .3M275.4 308.2l-1 .6M275.5 302h.1M275.5 302l-.3 .3M275.5 301.7l.4 .6a.52 .52 0 0 1 0 .7 .52 .52 0 0 1-.7 .1l-1 1M275.5 302l.1 .2a.48 .48 0 0 1 .2 .5 .48 .48 0 0 1-.4 .3h-.3M275.5 301.9l.3 .5-.2 .6M275.5 301.9l.3 .8M275.6 303h.1"/>
<path d="M275.8 302.7v.1M275.8 307.9h.1M291.5 316.4l.4 .1 .1 .6-.4-.1zM291.5 311.3l.4 .1 .1 .6-.4-.2zM347 301.7h.1M347 301.7l-.1 .1M347.1 301.7h-.1M347.1 301.7h.1M347.2 301.6h.1M347.2 301.6l-.2 .1M347.3 301.6h.1M351.2 305.9l4.1 2.4"/>
<path d="M351.6 305.2l4.1 2.4M351.8 305.3l-.5 .2 .1 .5M355.6 308.3l.3 .2M355.6 308.3l.1 .6 .3 .2M355.9 308.5l.1 .3M356 308.8l.3 .3M356 308.8v.3M356 309.1h.3M356.1 307.7l-.5 .6M356.1 307.7l.3 .1M356.1 307.7l.8 .1M356.1 308.5h.2"/>
<path d="M356.1 308.5h.1M356.2 308.2l-.3 .3M356.2 308.2l-.2 .6M356.3 308.5h.1M356.4 307.8h.3M356.4 307.8l-.2 .4M356.5 308.7v.2M356.5 308.9h.1M356.5 308.7h.1M356.5 308.7l.1 .2M356.6 308.9h-.1M356.6 308.2h.1"/>
<path d="M356.6 307.4a1.02 1.02 0 0 0-1.2 .5 1.02 1.02 0 0 0 .2 1.2M356.6 308.2l.1 .1M356.7 307.8l-.5 .4M356.7 307.8l.3 .3M356.8 308h.1M356.8 308l-.2 .2M356.8 308.8l-.5 .3M356.8 308l-.1 .3M356.8 307.8a.74 .74 0 0 0-.9-.3 .74 .74 0 0 0-.4 .8 .51 .51 0 0 0 0 .7 .51 .51 0 0 0 .6 .1M356.9 307.8l.1 .3M356.9 307.8h-.2M357 308.1l-.2 .7"/>
<path d="M266.8 348.1v9.1l3.4 1.9M266.8 348.1l3.4 1.9M270.2 350v9.1M273.8 352.6l4 2.3M274.2 351.9l4 2.3M274.4 352l-.5 .1 .1 .6M277.6 354.8l-7.4 4.3M278.2 354.8l.3 .2M278.2 354.8v.7l.3 .2M278.5 355.7l.2 .1M278.5 355l.1 .4M278.6 355.4l.1 .4"/>
<path d="M278.6 355.4l-.1 .3M278.7 355.5h.1M278.7 354.3l-.5 .5M278.7 354.3l.3 .1M278.7 354.3l.8 .2M278.8 354.8l-.3 .2M278.8 354.8l-.2 .6M278.8 355.4h.1M278.8 355.4l-.1 .1M279 354a1.08 1.08 0 0 0-1.1 .6 1.08 1.08 0 0 0 .3 1.2M279 354l.2 .1M279 354.9h.1"/>
<path d="M279 354.7h.1M279 354.4l.3 .1M279 354.4l-.2 .4M279 354.7v.2M279.1 354.7l-.1 .2M279.2 355.2h.1M279.2 355.5l-.5 .3M279.3 354.5l-.5 .3M279.3 354.5l.2 .4M279.3 354.5h.2M279.3 355.2h.1M279.4 354.5v-.1a.73 .73 0 0 0-.9-.3 .73 .73 0 0 0-.5 .9 .51 .51 0 0 0 0 .6 .51 .51 0 0 0 .7 .1"/>
<path d="M279.5 354.9l-.3 .6M279.5 354.5v.4M342.6 367h1.6M342.6 365.4h1.6M343.4 364.6v1.5M352.7 371.2h1.6M352.7 369.6h1.6M353.5 368.8v1.6M364.9 379.7h1.6M364.9 378.1h1.6M365.2 375.4h1.6M365.2 373.8h1.6"/>
<path d="M365.7 377.3v1.5M366 373v1.6M373.7 371.2h1.6M373.7 369.6h1.6M374.5 368.8v1.6"/>
<circle cx="88.3" cy="98.8" r="6"/>
<circle cx="141.7" cy="98.8" r="6"/>
<circle cx="366.8" cy="216.5" r=".37"/>
<circle cx="381.3" cy="204" r="4.5"/>
<circle cx="416.9" cy="224.5" r="4.5"/>
<circle cx="326.1" cy="254" r=".24"/>
<circle cx="312.2" cy="286.3" r=".23"/>
<circle cx="312.2" cy="281" r=".23"/>
<circle cx="212.9" cy="317" r=".39"/>
<circle cx="273.9" cy="308.3" r=".24"/>
<circle cx="273.9" cy="303.1" r=".23"/>
<circle cx="299" cy="307.5" r=".39"/>
</g>
<path d="M327.1 193.6l-.5-.2M344.6 203.7l.3 .2" fill="none" stroke="#000" stroke-width=".4" stroke-dasharray="6.3 1.3 1.3 1.3 1.3 1.3"/>
<path d="M380.6 224.5l-14-8M380.7 224.6l-13.9-8.1" fill="none" stroke="#000" stroke-width=".4" stroke-dasharray="6.3 1.3 1.3 1.3 1.3 1.3" stroke-dashoffset="1.5"/>
<path d="M330.3 195.5l13.4 7.7" fill="none" stroke="#000" stroke-width=".4" stroke-dasharray="6.3 1.3 1.3 1.3 1.3 1.3" stroke-dashoffset="1.8"/>
<path d="M331 195.9l12.7 7.3" fill="none" stroke="#000" stroke-width=".4" stroke-dasharray="6.3 1.3 1.3 1.3 1.3 1.3" stroke-dashoffset="2.2"/>
<path d="M388.1 228.9l6 3.4" fill="none" stroke="#000" stroke-width=".4" stroke-dasharray="6.3 1.3 1.3 1.3 1.3 1.3" stroke-dashoffset="3.5"/>
<path d="M387.8 228.7l6.3 3.6" fill="none" stroke="#000" stroke-width=".4" stroke-dasharray="6.3 1.3 1.3 1.3 1.3 1.3" stroke-dashoffset="5.9"/>
<path d="M317.6 260.5v-109.7" fill="none" stroke="#000" stroke-width=".4" stroke-dasharray="6.3 1.3 1.3 1.3 1.3 1.3" stroke-dashoffset="-.9"/>
<path d="M404.8 234.1l.6 .7-2.8 1.8zM368.1 213.2l.6 .8-2.9 1.6z" fill="#000"/>
<text font-size="12.7" x="460.9" y="405.2">C</text>
<g font-size="9.9">
<text x="478.5" y="371.2">End Cone</text>
<text x="471.4" y="381.1">Ramp (Right)</text>
</g>
<text font-size="8.5" x="484.9" y="404">TE-23002</text>
<g font-size="8.1">
<text x="67.6" y="9.3">4</text>
<text x="207.3" y="9.3">3</text>
<text x="347" y="9.3">2</text>
<text x="486.7" y="9.3">1</text>
<text x="3.3" y="60.1">D</text>
<text x="549.4" y="60.1">D</text>
<text x="3" y="168">C</text>
<text x="549.1" y="168">C</text>
<text x="4" y="276">B</text>
<text x="550.1" y="276">B</text>
<text x="3.3" y="383.9">A</text>
<text x="549.4" y="383.9">A</text>
<text x="67.6" y="428.4">4</text>
<text x="207.3" y="428.4">3</text>
<text x="347" y="428.4">2</text>
<text x="486.7" y="428.4">1</text>
</g>
<g font-size="5.6">
<text x="18.9" y="90.8">Step 7: Install Diagonal Assembly over the poles, and bolt into place with</text>
<text x="18.9" y="100.7">1/4-20 x 3.5&quot; Long Bolts</text>
<text x="85.2" y="100.8">15 and wing nuts</text>
<text x="138.6" y="100.8">18 . Washers are optional.</text>
<text x="18.9" y="117.7">This assembly is designed so that it can be a left or right end cone ramp because</text>
<text x="18.9" y="124.3">of the two sets of holes in the diagonal assembly. If you have only one drilled one</text>
<text x="18.9" y="131">set of holes, it will only work that way.</text>
<text x="460.9" y="415.2">SCALE: 1:8</text>
<text x="507" y="415.2">SHEET 8 OF 10</text>
</g>
<g font-size="4.2">
<text x="378.9" y="205.5">18</text>
<text x="414.6" y="226.1">15</text>
<text x="318.8" y="347.7">UNLESS OTHERWISE SPECIFIED:</text>
<text x="384.1" y="345.5">TEAM</text>
<text x="409.9" y="345.7">NAME</text>
<text x="441.6" y="345.7">DATE</text>
<text x="382.3" y="353.3">DRAWN</text>
<text x="413.2" y="353.3">JO</text>
<text x="434" y="353.3">12/16/2022</text>
<text x="316.5" y="358.5">DIMENSIONS ARE IN INCHES</text>
<text x="316.5" y="362.7">TOLERANCES:</text>
<text x="384.6" y="361.9">PROPRIETARY AND CONFIDENTIAL</text>
<text x="457.6" y="362.3">TITLE:</text>
<text x="316.5" y="371.2">ANGULAR: MACH</text>
<text x="316.5" y="366.9">FRACTIONAL</text>
<text x="344.8" y="366.9">1/16</text>
<text x="354.9" y="371.2">1° BEND</text>
<text x="375.9" y="371.2">1°</text>
<text x="384.4" y="370.2">THE INFORMATION CONTAINED IN</text>
<text x="316.5" y="375.4">TWO PLACE DECIMAL</text>
<text x="367.4" y="375.4">.13</text>
<text x="384.4" y="374.4">THIS DRAWING IS THE SOLE</text>
<text x="316.5" y="379.6">THREE PLACE DECIMAL</text>
<text x="367.1" y="379.6">.125</text>
<text x="384.4" y="378.6">PROPERTY OF FIRST®. ANY</text>
<text x="384.4" y="382.9">REPRODUCTION IN PART OR AS A</text>
<text x="316.5" y="388.4">MATERIAL/FINISH:</text>
<text x="384.4" y="387.1">WHOLE WITHOUT THE WRITTEN</text>
<text x="384.4" y="391.3">PERMISSION OF FIRST® IS</text>
<text x="384.4" y="395.6">PROHIBITED.</text>
<text x="462.2" y="391.3">SIZE</text>
<text x="475.1" y="391.3">DWG. NO.</text>
<text x="534.1" y="391.8">REV</text>
<text x="383.8" y="405.1">COMMENTS:</text>
<text x="388.8" y="410.9">REMOVE ALL BURRS AND SHARP</text>
<text x="322.3" y="417.6">DO NOT SCALE DRAWING</text>
<text x="413.2" y="415.2">EDGES.</text>
</g>
</svg>
